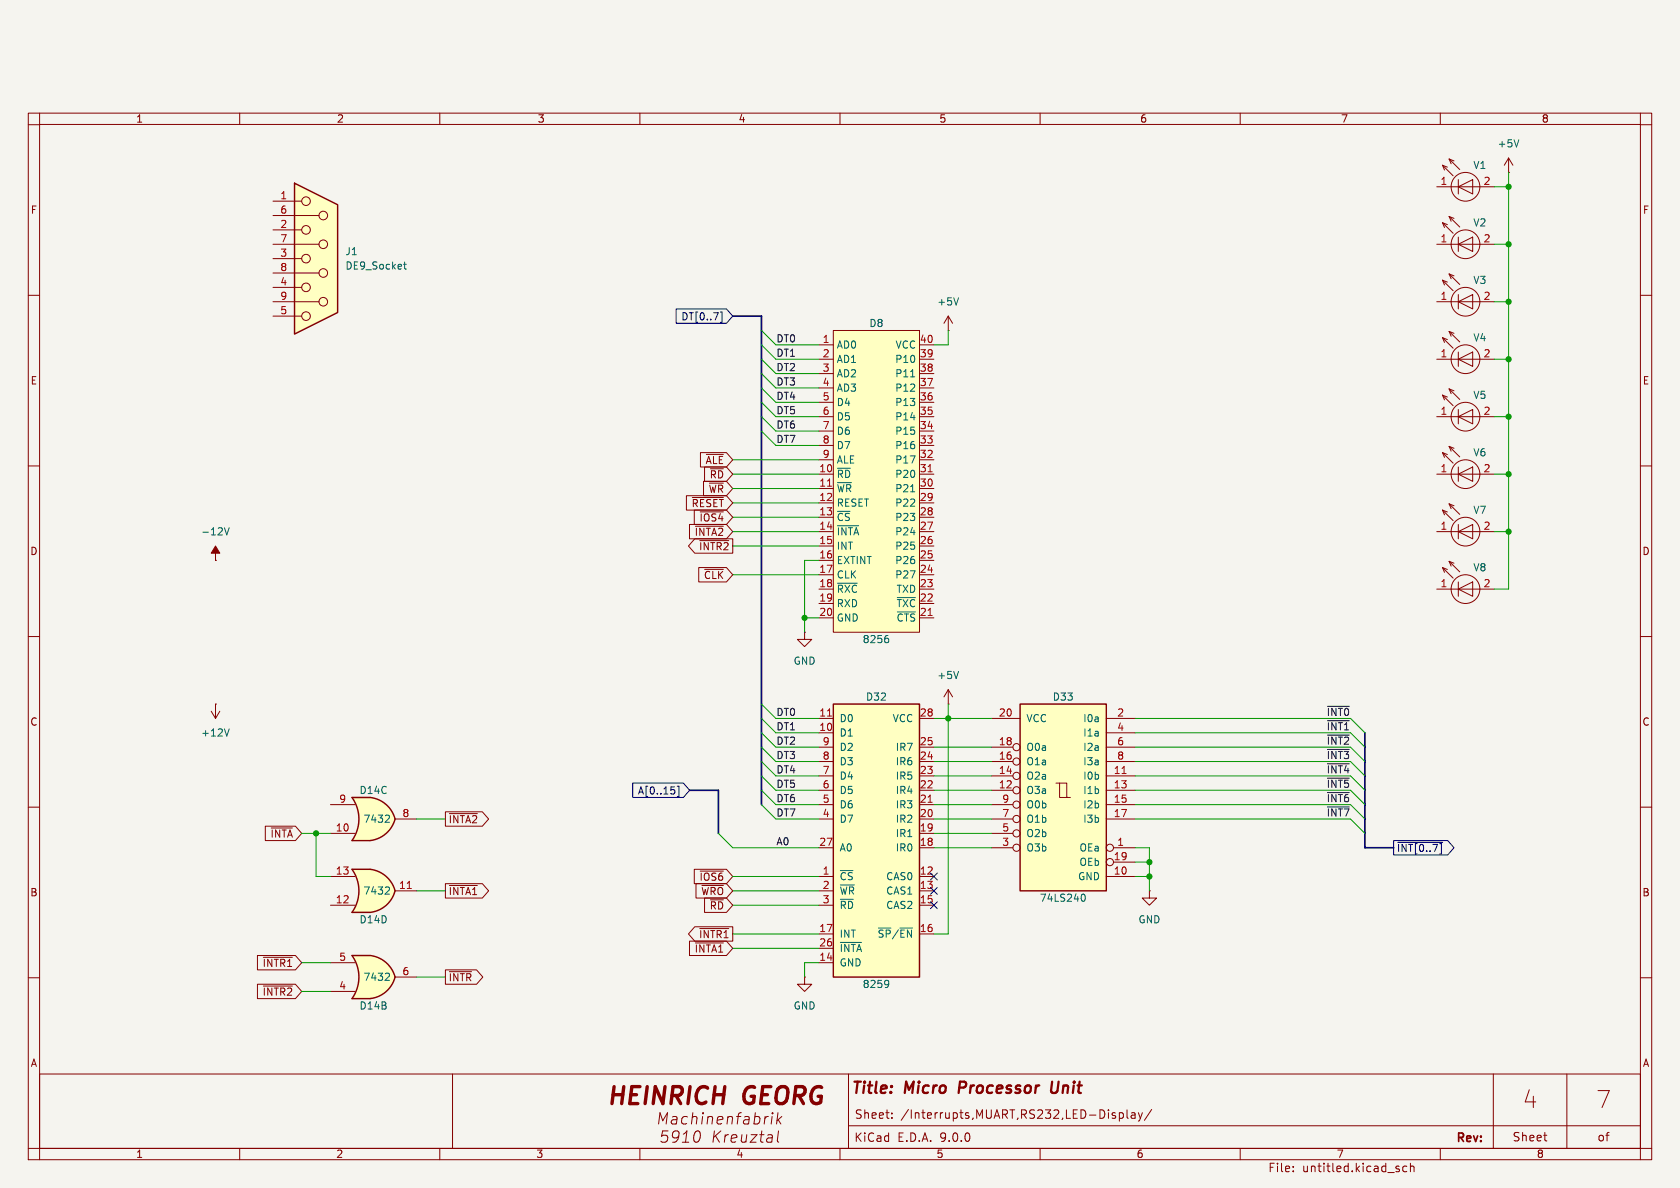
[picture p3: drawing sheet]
<svg xmlns="http://www.w3.org/2000/svg" width="297mm" height="210mm" viewBox="0 0 297 210" stroke-linecap="round" stroke-linejoin="round" font-family="sans-serif">
<path d="M0 0h297v210h-297z" fill="#f5f4ef" stroke="#f5f4ef" stroke-width=".18"/>
<g fill="none" stroke="#840000" stroke-width=".18">
<path d="M5 20h287v185h-287zM5 22h2M7 22h283v181h-283zM7 20v2M42.4 20v2M77.7 20v2M113.1 20v2M148.5 20v2M183.9 20v2M219.2 20v2M254.6 20v2M290 20v2"/>
<path d="M290 22h2M5 52.2h2M290 52.2h2M5 82.4h2M290 82.4h2M5 112.5h2M290 112.5h2M5 142.7h2M290 142.7h2M5 172.8h2M290 172.8h2M7 189.9h283v13.1h-283z"/>
<path d="M80 189.9v13.1M116.4 198.7l.3-2 .5 1.4 .8-1.4-.2 2M118.1 199.9h-.9l-.3 1 .4-.2 .6 .1 .2 .3-.2 .6-.3 .2h-.5l-.3-.2M119.7 197.8l-.7 .1a.4 .4 0 0 0-.3 .4 .4 .4 0 0 0 .2 .4l.7-.1M119.7 197.6l-.1 1.1M120.7 197.6l-.2 .1v.8l.3 .2 .6-.1M122.5 196.7l-.3 2M123.2 197.6l-.1 1.1M124.2 197.4l-.2 1.3M125.2 197.4l-.2 1.3M126 197.6l-.1 1.1M126.3 199.9l-.3 2"/>
<path d="M126.8 197.6v1l.2 .1 .6-.1M127.4 199.9l-1.2 1.2M127.8 197.6v.2l-1 .2M128.7 197.4l-.2 1.3M128.8 197.5l.2-.1 .4 .1v1.2M130.2 197.4h.8M130.5 197l-.2 1.7M132.4 197.8l-.6 .1a.4 .4 0 0 0-.4 .4 .4 .4 0 0 0 .3 .4l.6-.1M132.5 197.6l-.2 1.1M133.5 196.7l-.2 2M134.3 197.6v.7a.66 .66 0 0 1-1 .3M134.7 199.9l-.2 1.7v.2l.4 .1"/>
<path d="M135.3 197.4l-.2 1.3M135.3 197.6l-.1 .1M136.5 197.4l-.2 1.3M137.5 196.7l-.2 2M137.6 197.9l.4 .8M137.6 199.9l-.2 1.7 .3 .3M138.2 197.4l-.8 .7M150 199h140M150 189.9v13.1M157.7 197.6v.1M157.7 196.8v.1M197 197.2l.2 .2-.2 .3"/>
<path d="M197 196.7l.2 .1M197.9 196.8l.4-.1 .3 .3v.4l-.1 .2h-.6M197.9 196.7v1.5M199.2 196.2v1.3l.3 .2M200 196.8h.6l.1 .9M200.7 197.1h-.5a.29 .29 0 0 0-.2 .3 .29 .29 0 0 0 .2 .3l.5-.1M201.2 196.7l.4 1M201.6 197.7l-.1 .4-.3 .1M202 196.7l-.4 1M203.6 196.1l-1.3 2M264 189.9v13.1M277 189.9v13.1"/>
<path d="M5 203h2M7 203v2M42.4 203v2M77.7 203v2M113.1 203v2M120 200.8a.64 .64 0 0 1-1.1 .2v-.7a.64 .64 0 0 1 1.1-.2 1.47 1.47 0 0 1-.7 1.8h-.4M120.6 201.9h1.2M120.8 200.5l.6-.6-.2 2M122.9 200.1a.46 .46 0 0 1 .5-.2 .46 .46 0 0 1 .4 .4 1.15 1.15 0 0 1-.8 1.6l-.2-.1a1.54 1.54 0 0 1 .1-1.7zM126.5 200.8l.7 1.1M128.2 200.6l-.2 1.3M128.8 200.6l-.4 .1-.2 .3"/>
<path d="M129.3 201.3l1-.2-.1-.4-.2-.1-.6 .1-.2 .9 .3 .3 .6-.1M131.2 200.6l-.1 1.2a.57 .57 0 0 0 .8-.1M132 200.6l-.1 1.3M132.8 200.6h1l-1.2 1.3h1.1M134.3 200.6h.8M135.7 200.7l.2-.1 .6 .1-.1 1.2M136.5 201.1l-.6 .1a.4 .4 0 0 0-.4 .3 .4 .4 0 0 0 .3 .4l.6-.1M148.5 203v2M183.9 203v2M219.2 203v2M228.6 207v.1M228.6 206.2v.1"/>
<path d="M247.3 206.7v.4M248.7 206.2l-.4-.1-.3 .3v.4l.1 .3h.6M249.3 206.3l.3-.2 .3 .1 .1 .9M249.3 205.6v1.5M254.6 203v2M272.9 200.7h.6M273.3 201.7h.2M292 203h-2v2"/>
</g>
<path d="M169.7 191.2l-.2 2M186 191.2l-.2 1.6 .2 .3a.66 .66 0 0 0 .8-.1" fill="none" stroke="#840000" stroke-width=".4"/>
<path d="M62.2 176.5h3.2M62.2 168.9h3.2" fill="none" stroke="#ffffc2" stroke-width=".18"/>
<g fill="#ffffc2" stroke="#ffffc2" stroke-width=".18">
<path d="M65.4 168.9a5.2 5.2 0 0 1 4.4 3.8l-5 1.4z"/>
<path d="M64.9 171.4l4.9 1.3a5.1 5.1 0 0 1-4.4 3.8z"/>
</g>
<path d="M62.2 168.9h3.2v7.6h-3.2a6.6 6.6 0 0 0 0-7.6z" fill="#ffffc2"/>
<path d="M62.2 168.9h3.2a5.2 5.2 0 0 1 4.4 3.8 5.2 5.2 0 0 1-4.4 3.8h-3.2a6.6 6.6 0 0 0 0-7.6z" fill="none" stroke="#840000" stroke-width=".25"/>
<path d="M58.4 175.3h4.3M58.4 170.2h4.3M69.8 172.7h3.9" fill="none" stroke="#840000" stroke-width=".18"/>
<path d="M68.6 172l.3 .3-.1 .3-.7 .7h.8" fill="none" stroke="#006464" stroke-width=".18"/>
<path d="M147.3 124.5h15.3v48.2h-15.3z" fill="#ffffc2"/>
<path d="M147.3 124.5h15.3v48.2h-15.3z" fill="none" stroke="#840000" stroke-width=".25"/>
<g fill="none" stroke="#840000" stroke-width=".18">
<path d="M255 59.7l1.9 1.9M255 59.7l.9 .3M255 59.7l.4 .8M256.2 58.6l1.9 1.9M256.2 58.6l.8 .3M256.2 58.6l.3 .8M254 63.5h10.2M254 73.7h10.2M255 69.9l1.9 1.8M255 69.9l.9 .3M255 69.9l.4 .8M256.2 68.7l1.9 1.9"/>
<path d="M256.2 68.7l.8 .4M256.2 68.7l.3 .9M257.8 63.5l2.5-1.3v2.6zM257.8 73.7l2.5-1.3v2.5zM257.8 62.2v2.6M257.8 72.4v2.5M144.8 127h2.5M144.8 129.5h2.5M144.8 132.1h2.5M144.8 134.6h2.5M144.8 137.2h2.5M144.8 139.7h2.5"/>
<path d="M162.6 127h2.5M162.6 132.1h2.5M162.6 134.6h2.5M162.6 137.2h2.5M162.6 139.7h2.5M167.6 124.5h.1M167.6 121.9l-.7 1.3M167.6 121.9l.8 1.3M167.6 121.9v2.6M144.8 142.2h2.5M144.8 144.8h2.5M144.8 149.9h2.5"/>
<path d="M144.8 154.9h2.5M144.8 157.5h2.5M162.6 142.2h2.5M162.6 144.8h2.5M162.6 149.9h2.5M162.6 154.9h2.5M162.6 157.5h2.5M162.6 147.3h2.5M144.8 160h2.5M144.8 165.1h2.5M144.8 167.6h2.5M144.8 170.2h2.5"/>
<path d="M162.6 160h2.5"/>
<circle cx="259.1" cy="63.5" r="2.54"/>
<circle cx="259.1" cy="73.7" r="2.54"/>
</g>
<path d="M146.3 126.6h.7M164.1 141.8h.7" fill="none" stroke="#a90000" stroke-width=".18"/>
<path d="M169.5 118.7l-.5 1.3M148.6 166.6h3.7M156.9 173.3l.2 .1a1.03 1.03 0 0 1-.2 1.1M157.1 173.8l-.2 .3" fill="none" stroke="#006464" stroke-width=".18"/>
<path d="M180.3 124.5h15.3v33h-15.3z" fill="#ffffc2"/>
<g fill="none" stroke="#840000" stroke-width=".18">
<path d="M254 53.3h10.2M255 49.5l1.9 1.9M255 49.5l.9 .4M255 49.5l.4 .9M256.2 48.4l1.9 1.9M256.2 48.4l.8 .4M256.2 48.4l.3 .9M257.8 53.3l2.5-1.2v2.5zM257.8 52.1v2.5M256.2 99.2l1.9 1.9M256.2 99.2l.8 .4M256.2 99.2l.3 .9"/>
<path d="M254 104.1h10.2M255 100.3l1.9 1.9M255 100.3l.9 .4M255 100.3l.4 .9M257.8 104.1l2.5-1.2v2.5zM257.8 102.9v2.5M37.3 125.7l.8 1.3M38.1 124.5h.1M38.1 124.5v2.5M38.9 125.7l-.8 1.3M175.3 127h5M175.3 132.1h3.8"/>
<path d="M175.3 134.6h3.8M175.3 137.2h3.8M175.3 139.7h3.8M186.7 138.4h.6v2.6h1.9M187.3 138.4h1.3v2.6M195.6 127h5.1M195.6 129.5h5.1M195.6 132.1h5.1M195.6 134.6h5.1M195.6 137.2h5.1M195.6 139.7h5.1M175.3 142.2h3.8"/>
<path d="M175.3 144.8h3.8M175.3 149.9h3.8M175.3 147.3h3.8M195.6 142.2h5.1M195.6 144.8h5.1M195.6 154.9h5.1M196.8 149.9h3.9M196.8 152.4h3.9M203.2 157.5v1.3h-1.3l1.3 1.2 1.3-1.2h-1.3M203.2 157.5h.1M142.2 172.7v1.3h1.3l-1.3 1.3-1.2-1.3h1.2M142.2 172.7h.1"/>
<circle cx="259.1" cy="53.3" r="2.54"/>
<circle cx="259.1" cy="104.1" r="2.54"/>
<circle cx="179.7" cy="139.7" r=".63"/>
<circle cx="179.7" cy="134.6" r=".63"/>
<circle cx="179.7" cy="137.2" r=".63"/>
<circle cx="179.7" cy="132.1" r=".63"/>
<circle cx="179.7" cy="142.2" r=".63"/>
<circle cx="179.7" cy="149.9" r=".63"/>
<circle cx="179.7" cy="144.8" r=".63"/>
<circle cx="179.7" cy="147.3" r=".63"/>
<circle cx="196.2" cy="149.9" r=".63"/>
<circle cx="196.2" cy="152.4" r=".63"/>
</g>
<path d="M180.3 124.5h15.3v33h-15.3z" fill="none" stroke="#840000" stroke-width=".25"/>
<path d="M198.4 136.7h.7" fill="none" stroke="#a90000" stroke-width=".18"/>
<path d="M40.5 128.8l-.4 1.3M191.3 158.1h.1a.68 .68 0 0 1 .5 .6 .68 .68 0 0 1-.5 .6h-.1" fill="none" stroke="#006464" stroke-width=".18"/>
<path d="M62.2 153.7h3.2M62.2 161.3h3.2" fill="none" stroke="#ffffc2" stroke-width=".18"/>
<g fill="#ffffc2" stroke="#ffffc2" stroke-width=".18">
<path d="M65.4 153.7a5.2 5.2 0 0 1 4.4 3.8l-5 1.3z"/>
<path d="M64.9 156.2l4.9 1.3a5.1 5.1 0 0 1-4.4 3.8z"/>
</g>
<path d="M62.2 153.7h3.2v7.6h-3.2a6.6 6.6 0 0 0 0-7.6z" fill="#ffffc2"/>
<path d="M62.2 153.7h3.2a5.2 5.2 0 0 1 4.4 3.8 5.2 5.2 0 0 1-4.4 3.8h-3.2a6.6 6.6 0 0 0 0-7.6z" fill="none" stroke="#840000" stroke-width=".25"/>
<path d="M58.4 154.9h4.3M69.8 157.5h3.9M58.4 160h4.3" fill="none" stroke="#840000" stroke-width=".18"/>
<path d="M72 157.1h.7" fill="none" stroke="#a90000" stroke-width=".18"/>
<path d="M68.6 156.8l.3 .2-.1 .3-.7 .8h.8" fill="none" stroke="#006464" stroke-width=".18"/>
<path d="M52.1 32.4l7.6 3.8v19l-7.6 3.9z" fill="#ffffc2"/>
<path d="M52.1 32.4l7.6 3.8v19l-7.6 3.9z" fill="none" stroke="#840000" stroke-width=".25"/>
<g fill="none" stroke="#840000" stroke-width=".18">
<path d="M48.3 35.6h5M48.3 38.1h8.1M254 33h10.2M255 29.2l1.9 1.9M255 29.2l.9 .3M255 29.2l.4 .9M255 39.4l1.9 1.8M255 39.4l.9 .3M255 39.4l.4 .8M256.2 28.1l1.9 1.9M256.2 28.1l.8 .3M256.2 28.1l.3 .9"/>
<path d="M256.2 38.3l1.9 1.8M256.2 38.3l.8 .3M256.2 38.3l.3 .8M257.8 33l2.5-1.2v2.5zM257.8 31.8v2.5M266.7 30.5h.1M266.7 27.9l-.8 1.3M266.7 27.9l.8 1.3M266.7 27.9v2.6M48.3 40.6h5M48.3 43.2h8.1M48.3 45.7h5"/>
<path d="M48.3 48.3h8.1M48.3 50.8h5M48.3 53.3h8.1M48.3 55.9h5M254 43.2h10.2M257.8 43.2l2.5-1.3v2.6zM257.8 41.9v2.6M256.2 78.9l1.9 1.9M256.2 78.9l.8 .3M256.2 78.9l.3 .9M254 83.8h10.2M254 94h10.2"/>
<path d="M255 80l1.9 1.9M255 80l.9 .3M255 80l.4 .9M255 90.2l1.9 1.8M255 90.2l.9 .3M255 90.2l.4 .8M256.2 89.1l1.9 1.8M256.2 89.1l.8 .3M256.2 89.1l.3 .8M257.8 83.8l2.5-1.2v2.5zM257.8 94l2.5-1.3v2.6zM257.8 82.6v2.5"/>
<path d="M257.8 92.7v2.6"/>
<circle cx="54.1" cy="35.6" r=".76"/>
<circle cx="57.1" cy="38.1" r=".76"/>
<circle cx="259.1" cy="33" r="2.54"/>
<circle cx="54.1" cy="40.6" r=".76"/>
<circle cx="54.1" cy="45.7" r=".76"/>
<circle cx="54.1" cy="50.8" r=".76"/>
<circle cx="54.1" cy="55.9" r=".76"/>
<circle cx="57.1" cy="48.3" r=".76"/>
<circle cx="57.1" cy="53.3" r=".76"/>
<circle cx="57.1" cy="43.2" r=".76"/>
<circle cx="259.1" cy="43.2" r="2.54"/>
<circle cx="259.1" cy="83.8" r="2.54"/>
<circle cx="259.1" cy="94" r="2.54"/>
</g>
<path d="M268.5 24.7l-.4 1.3M71.4 46.7h.4M71.5 46.3v1.1l.3 .2" fill="none" stroke="#006464" stroke-width=".18"/>
<path d="M62.2 141h3.2M62.2 148.6h3.2" fill="none" stroke="#ffffc2" stroke-width=".18"/>
<g fill="#ffffc2" stroke="#ffffc2" stroke-width=".18">
<path d="M64.8 143.4l5 1.4a5.2 5.2 0 0 1-4.4 3.8z"/>
<path d="M65.4 141a5.1 5.1 0 0 1 4.4 3.8l-4.9 1.3z"/>
</g>
<path d="M62.2 141h3.2v7.6h-3.2a6.7 6.7 0 0 0 0-7.6z" fill="#ffffc2"/>
<path d="M62.2 141h3.2a5.1 5.1 0 0 1 4.4 3.8 5.2 5.2 0 0 1-4.4 3.8h-3.2a6.6 6.6 0 0 0 0-7.6z" fill="none" stroke="#840000" stroke-width=".25"/>
<path d="M167.6 58.4h.1M167.6 55.9l-.7 1.3M167.6 55.9l.8 1.3M167.6 55.9v2.5M38.1 99.1h.1M142.2 111.8v1.2h1.3l-1.3 1.3-1.2-1.3h1.2M142.2 111.8h.1M58.4 142.2h4.3M58.4 147.3h4.3M69.8 144.8h3.9" fill="none" stroke="#840000" stroke-width=".18"/>
<path d="M169.5 52.6l-.5 1.3M39.7 93.3l.4 1.3 .4-1.3M68.6 144.1l.3 .2-.1 .3-.7 .8h.8" fill="none" stroke="#006464" stroke-width=".18"/>
<path d="M38.1 96.5l.8 1.3h-.8v1.3v-1.3h-.8z" fill="#840000" stroke="#840000" stroke-width=".18"/>
<path d="M147.3 58.4h15.3v53.4h-15.3z" fill="#ffffc2"/>
<g fill="none" stroke="#840000" stroke-width=".18">
<path d="M147.3 58.4h15.3v53.4h-15.3zM144.8 61h2.5M144.8 63.5h2.5M144.8 66h2.5M144.8 68.6h2.5M144.8 71.1h2.5M144.8 73.7h2.5M144.8 76.2h2.5M144.8 78.7h2.5M162.6 61h2.5M162.6 63.5h2.5M162.6 66h2.5"/>
<path d="M162.6 68.6h2.5M162.6 71.1h2.5M162.6 73.7h2.5M162.6 76.2h2.5M162.6 78.7h2.5M121.3 87.6h7.1l1.1 1.3-1.1 1.3h-7.1zM121.9 92.7h6.5l1.1 1.3-1.1 1.3h-6.5zM122.4 87.9h5.5M122.7 90.2h5.7l1.1 1.2-1.1 1.3h-5.7zM122.8 95.2h6.7v2.6h-6.7l-1.1-1.3zM122.9 93h5M123.7 95.6h5.1"/>
<path d="M123.8 90.5h4.1M123.8 80h4.6l1.1 1.3-1.1 1.3h-4.6zM124.4 85.1h4l1.1 1.3-1.1 1.2h-4zM124.6 82.5h3.8l1.1 1.3-1.1 1.3h-3.8zM124.9 80.3h3M144.8 81.3h2.5M144.8 83.8h2.5M144.8 86.4h2.5M144.8 88.9h2.5M144.8 91.4h2.5M144.8 94h2.5M144.8 96.5h2.5"/>
<path d="M144.8 99.1h2.5M162.6 81.3h2.5M162.6 83.8h2.5M162.6 86.4h2.5M162.6 88.9h2.5M162.6 91.4h2.5M162.6 94h2.5M162.6 96.5h2.5M162.6 99.1h2.5M123.5 100.3h4.9l1.1 1.3-1.1 1.3h-4.9zM124.6 100.6h3.3M144.8 101.6h2.5"/>
<path d="M144.8 104.1h2.5M144.8 106.7h2.5M144.8 109.2h2.5M162.6 101.6h2.5M162.6 104.1h2.5M162.6 106.7h2.5M162.6 109.2h2.5M46.9 146h5.3l1.1 1.3-1.1 1.3h-5.3zM47.9 146.4h3.8M78.7 156.2h6.6l1.1 1.3-1.1 1.3h-6.6zM78.7 143.5h6.6l1.1 1.3-1.1 1.3h-6.6zM79.4 156.5h5"/>
<path d="M79.4 143.8h5M122.7 153.7h5.7l1.1 1.2-1.1 1.3h-5.7zM123 156.2h5.4l1.1 1.3-1.1 1.3h-5.4zM123.8 154h4.1M124.1 156.5h3.8M124.6 158.7h3.8l1.1 1.3-1.1 1.3h-3.8zM45.5 168.9h6.7l1.1 1.3-1.1 1.3h-6.7zM45.5 174h6.7l1.1 1.3-1.1 1.2h-6.7zM46.6 169.2h5.1M46.6 174.3h5.1M78.7 171.4h5.5l1.2 1.3-1.2 1.3h-5.5zM79.4 171.8h4"/>
<path d="M121.9 166.4h6.5l1.1 1.2-1.1 1.3h-6.5zM122.8 163.8h6.7v2.6h-6.7l-1.1-1.3zM122.9 166.7h5M123.7 164.1h5.1"/>
</g>
<path d="M161 66.6h.7M148.1 82.8h2.2M148.1 92.9h3.7M161 86.9h.7M148.1 103.1h3.5M156.8 112.3h.2M156.9 112.8l.2 .3v.3l-.2 .2M158.6 105.6h3.2M158.6 108.2h3.2" fill="none" stroke="#006464" stroke-width=".18"/>
<path d="M146.3 85.9h.7M164.1 83.4h.7M164.1 108.8h.7" fill="none" stroke="#a90000" stroke-width=".18"/>
<g fill="none" stroke="#000084" stroke-width=".18">
<path d="M119.5 54.6h8.9l1.1 1.3-1.1 1.3h-8.9zM127.3 55.2h.3v1.8h-.3M111.9 138.4h8.9l1.1 1.3-1.1 1.3h-8.9zM119.2 139.7v.5M119.7 139h.3v1.8h-.3M164.5 159.4l1.2 1.2M164.5 156.9l1.2 1.2M164.5 154.3l1.2 1.2M165.7 159.4l-1.2 1.2M165.7 156.9l-1.2 1.2M165.7 154.3l-1.2 1.2M246.4 148.6h9.5l1.2 1.3-1.2 1.2h-9.5z"/>
<path d="M247.1 148.9h8"/>
</g>
<path d="M234.7 129.9h3.8M234.7 124.9h3.8M234.7 132.5h3.8M234.7 127.4h3.8M234.7 137.6h3.8M234.7 135h3.8M234.7 142.6h3.8M234.7 140.1h3.8" fill="none" stroke="#0f0f0f" stroke-width=".18"/>
<path d="M129.5 55.9h5.1v86.3M121.9 139.7h5.1v7.6M241.3 129.5v20.4h5.1" fill="none" stroke="#000084" stroke-width=".3"/>
<g fill="none" stroke="#009600" stroke-width=".18">
<path d="M264.2 33h2.5M266.7 30.5v73.6h-2.5M134.6 58.4l2.6 2.6h7.6M167.6 58.4v2.6h-2.5M264.2 53.3h2.5M264.2 43.2h2.5M134.6 61l2.6 2.5h7.6M134.6 71.1l2.6 2.6h7.6M134.6 66l2.6 2.6h7.6M134.6 63.5l2.6 2.5h7.6M134.6 68.6l2.6 2.5h7.6M134.6 76.2l2.6 2.5h7.6"/>
<path d="M134.6 73.7l2.6 2.5h7.6M264.2 63.5h2.5M264.2 73.7h2.5M129.5 88.9h15.3M129.5 96.5h15.3M129.5 86.4h15.3M129.5 94h15.3M129.5 91.4h15.3M129.5 83.8h15.3M129.5 81.3h15.3M144.8 99.1h-2.6v12.7M264.2 94h2.5"/>
<path d="M264.2 83.8h2.5M129.5 101.6h15.3M142.2 109.2h2.6M134.6 137.2l2.6 2.5h7.6M134.6 139.7l2.6 2.5h7.6M134.6 124.5l2.6 2.5h7.6M134.6 129.5l2.6 2.6h7.6M134.6 127l2.6 2.5h7.6M134.6 132.1l2.6 2.5h7.6M134.6 134.6l2.6 2.6h7.6M165.1 139.7h10.2M165.1 127h10.2"/>
<path d="M165.1 132.1h10.2M165.1 134.6h10.2M165.1 137.2h10.2M167.6 124.5v40.6h-2.5M200.7 139.7h38.1l2.5 2.5M200.7 127h38.1l2.5 2.5M200.7 132.1h38.1l2.5 2.5M200.7 129.5h38.1l2.5 2.6M200.7 134.6h38.1l2.5 2.6M200.7 137.2h38.1l2.5 2.5M53.3 147.3h5.1M55.9 147.3v7.6h2.5"/>
<path d="M73.7 144.8h5M73.7 157.5h5M127 147.3l2.5 2.6h15.3M129.5 154.9h15.3M129.5 157.5h15.3M134.6 142.2l2.6 2.6h7.6M165.1 144.8h10.2M165.1 142.2h10.2M165.1 149.9h10.2M165.1 147.3h10.2M200.7 144.8h38.1l2.5 2.5M200.7 142.2h38.1l2.5 2.6"/>
<path d="M200.7 149.9h2.5v7.6M200.7 154.9h2.5M200.7 152.4h2.5M53.3 170.2h5.1M53.3 175.3h5.1M73.7 172.7h5M129.5 167.6h15.3M129.5 160h15.3M129.5 165.1h15.3M144.8 170.2h-2.6v2.5"/>
</g>
<g fill="#009600" stroke="#009600" stroke-width=".18">
<circle cx="266.7" cy="73.7" r=".46"/>
<circle cx="266.7" cy="63.5" r=".46"/>
<circle cx="266.7" cy="94" r=".46"/>
<circle cx="266.7" cy="43.2" r=".46"/>
<circle cx="266.7" cy="53.3" r=".46"/>
<circle cx="266.7" cy="83.8" r=".46"/>
<circle cx="266.7" cy="33" r=".46"/>
<circle cx="142.2" cy="109.2" r=".46"/>
<circle cx="55.9" cy="147.3" r=".46"/>
<circle cx="203.2" cy="154.9" r=".46"/>
<circle cx="203.2" cy="152.4" r=".46"/>
<circle cx="167.6" cy="127" r=".46"/>
</g>
<g font-size="4.2" fill="#840000">
<text x="106.9" y="196.1">HEINRICH</text>
<text x="131.4" y="196.1">GEORG</text>
<text x="269.1" y="196.1">4</text>
<text x="282.1" y="196.1">7</text>
</g>
<g font-size="2.8" fill="#840000">
<text x="150.4" y="193.9">Title:</text>
<text x="160" y="193.9">Micro</text>
<text x="170.3" y="193.9">Processor</text>
<text x="187.4" y="193.9">Unit</text>
</g>
<g font-size="2.1" fill="#840000">
<text x="151" y="198">Sheet:</text>
<text x="159.2" y="198">/Interrupts,MUART,RS232,LED-Display/</text>
<text x="150.9" y="202.1">KiCad</text>
<text x="158.7" y="202.1">E.D.A.</text>
<text x="166.2" y="202.1">9.0.0</text>
<text x="257.1" y="202.3">Rev:</text>
<text x="267.3" y="202">Sheet</text>
<text x="282.3" y="202">of</text>
<text x="224.1" y="207.4">File:</text>
<text x="230.2" y="207.4">untitled.kicad_sch</text>
</g>
<g font-size="1.8" fill="#840000">
<text x="24" y="21.9">1</text>
<text x="59.5" y="21.9">2</text>
<text x="95" y="21.9">3</text>
<text x="130.5" y="21.9">4</text>
<text x="166" y="21.9">5</text>
<text x="201.5" y="21.9">6</text>
<text x="237" y="21.9">7</text>
<text x="272.5" y="21.9">8</text>
<text x="5.3" y="38">F</text>
<text x="290.3" y="38">F</text>
<text x="5.3" y="68.2">E</text>
<text x="290.3" y="68.2">E</text>
<text x="124.6" y="82.2">~{ALE}</text>
<text x="122.2" y="89.9">~{RESET}</text>
<text x="125.2" y="87.3">~{WR}</text>
<text x="125.4" y="84.8">~{RD}</text>
<text x="122.7" y="94.9">~{INTA2}</text>
<text x="123.6" y="92.4">~{IOS4}</text>
<text x="5.3" y="98.3">D</text>
<text x="123.5" y="97.5">~{INTR2}</text>
<text x="290.3" y="98.3">D</text>
<text x="124.3" y="102.6">~{CLK}</text>
<text x="5.3" y="128.5">C</text>
<text x="290.3" y="128.5">C</text>
<text x="47.7" y="148.3">~{INTA}</text>
<text x="79.2" y="145.7">~{INTA2}</text>
<text x="123.6" y="155.9">~{IOS6}</text>
<text x="5.3" y="158.6">B</text>
<text x="79.2" y="158.4">~{INTA1}</text>
<text x="123.9" y="158.4">~{WRO}</text>
<text x="125.4" y="161">~{RD}</text>
<text x="290.3" y="158.6">B</text>
<text x="123.5" y="166.1">~{INTR1}</text>
<text x="46.3" y="171.1">~{INTR1}</text>
<text x="79.2" y="173.7">~{INTR}</text>
<text x="122.7" y="168.6">~{INTA1}</text>
<text x="46.3" y="176.2">~{INTR2}</text>
<text x="5.3" y="188.8">A</text>
<text x="290.3" y="188.8">A</text>
<text x="24" y="204.9">1</text>
<text x="59.3" y="204.9">2</text>
<text x="94.7" y="204.9">3</text>
<text x="130.1" y="204.9">4</text>
<text x="165.5" y="204.9">5</text>
<text x="200.8" y="204.9">6</text>
<text x="236.2" y="204.9">7</text>
<text x="271.6" y="204.9">8</text>
</g>
<g font-size="1.8" fill="#006464">
<text x="264.7" y="26.3">+5V</text>
<text x="260.4" y="30.1">V1</text>
<text x="260.4" y="40.2">V2</text>
<text x="61" y="45.3">J1</text>
<text x="61" y="47.9">DE9_Socket</text>
<text x="260.4" y="50.4">V3</text>
<text x="153.6" y="58">D8</text>
<text x="165.6" y="54.2">+5V</text>
<text x="147.8" y="61.8">AD0</text>
<text x="147.8" y="64.4">AD1</text>
<text x="158.2" y="64.4">P10</text>
<text x="158.2" y="61.8">VCC</text>
<text x="260.4" y="60.6">V4</text>
<text x="147.8" y="66.9">AD2</text>
<text x="147.8" y="69.4">AD3</text>
<text x="147.8" y="72">D4</text>
<text x="158.2" y="66.9">P11</text>
<text x="158.2" y="69.4">P12</text>
<text x="158.2" y="72">P13</text>
<text x="260.4" y="70.7">V5</text>
<text x="147.8" y="74.5">D5</text>
<text x="147.8" y="77.1">D6</text>
<text x="158.2" y="74.5">P14</text>
<text x="158.2" y="77.1">P15</text>
<text x="147.8" y="79.6">D7</text>
<text x="147.8" y="82.1">ALE</text>
<text x="158.2" y="79.6">P16</text>
<text x="158.2" y="82.1">P17</text>
<text x="260.4" y="80.9">V6</text>
<text x="147.8" y="84.7">~{RD}</text>
<text x="147.8" y="87.2">~{WR}</text>
<text x="147.8" y="89.8">RESET</text>
<text x="158.2" y="84.7">P20</text>
<text x="158.2" y="87.2">P21</text>
<text x="158.2" y="89.8">P22</text>
<text x="35.5" y="94.8">-12V</text>
<text x="147.8" y="92.3">~{CS}</text>
<text x="147.8" y="94.8">~{INTA}</text>
<text x="158.2" y="92.3">P23</text>
<text x="158.2" y="94.8">P24</text>
<text x="260.4" y="91">V7</text>
<text x="147.8" y="97.4">INT</text>
<text x="147.8" y="99.9">EXTINT</text>
<text x="158.2" y="97.4">P25</text>
<text x="158.2" y="99.9">P26</text>
<text x="260.4" y="101.2">V8</text>
<text x="147.8" y="102.5">CLK</text>
<text x="147.8" y="105">~{RXC}</text>
<text x="147.8" y="107.5">RXD</text>
<text x="158.2" y="102.5">P27</text>
<text x="158.4" y="105">TXD</text>
<text x="158.4" y="107.5">~{TXC}</text>
<text x="147.8" y="110.1">GND</text>
<text x="152.4" y="113.9">8256</text>
<text x="158.4" y="110.1">~{CTS}</text>
<text x="140.2" y="117.7">GND</text>
<text x="153" y="124.1">D32</text>
<text x="165.6" y="120.2">+5V</text>
<text x="186" y="124.1">D33</text>
<text x="35.5" y="130.4">+12V</text>
<text x="148.3" y="127.9">D0</text>
<text x="148.3" y="130.4">D1</text>
<text x="157.7" y="127.9">VCC</text>
<text x="181.4" y="127.9">VCC</text>
<text x="191.4" y="127.9">I0a</text>
<text x="191.4" y="130.4">I1a</text>
<text x="148.3" y="132.9">D2</text>
<text x="148.3" y="135.5">D3</text>
<text x="158.3" y="132.9">IR7</text>
<text x="158.3" y="135.5">IR6</text>
<text x="181.4" y="132.9">O0a</text>
<text x="181.4" y="135.5">O1a</text>
<text x="191.4" y="132.9">I2a</text>
<text x="191.4" y="135.5">I3a</text>
<text x="63.5" y="140.6">D14C</text>
<text x="148.3" y="138">D4</text>
<text x="148.3" y="140.6">D5</text>
<text x="148.3" y="143.1">D6</text>
<text x="158.3" y="138">IR5</text>
<text x="158.3" y="140.6">IR4</text>
<text x="158.3" y="143.1">IR3</text>
<text x="181.4" y="138">O2a</text>
<text x="181.4" y="140.6">O3a</text>
<text x="181.4" y="143.1">O0b</text>
<text x="191.4" y="138">I0b</text>
<text x="191.4" y="140.6">I1b</text>
<text x="191.4" y="143.1">I2b</text>
<text x="64.2" y="145.6">7432</text>
<text x="148.3" y="145.6">D7</text>
<text x="158.3" y="145.6">IR2</text>
<text x="158.3" y="148.2">IR1</text>
<text x="181.4" y="145.6">O1b</text>
<text x="181.4" y="148.2">O2b</text>
<text x="191.4" y="145.6">I3b</text>
<text x="148.3" y="150.7">A0</text>
<text x="148.3" y="155.8">~{CS}</text>
<text x="156.6" y="155.8">CAS0</text>
<text x="158.3" y="150.7">IR0</text>
<text x="181.4" y="150.7">O3b</text>
<text x="190.5" y="155.8">GND</text>
<text x="190.7" y="150.7">OEa</text>
<text x="190.7" y="153.3">OEb</text>
<text x="64.2" y="158.3">7432</text>
<text x="148.3" y="158.3">~{WR}</text>
<text x="148.3" y="160.9">~{RD}</text>
<text x="156.6" y="158.3">CAS1</text>
<text x="156.6" y="160.9">CAS2</text>
<text x="183.7" y="159.6">74LS240</text>
<text x="63.5" y="163.4">D14D</text>
<text x="148.3" y="166">INT</text>
<text x="155.1" y="166">~{SP}/~{EN}</text>
<text x="201.2" y="163.4">GND</text>
<text x="64.2" y="173.6">7432</text>
<text x="148.3" y="168.5">~{INTA}</text>
<text x="148.3" y="171">GND</text>
<text x="63.5" y="178.7">D14B</text>
<text x="140.2" y="178.7">GND</text>
<text x="152.4" y="174.9">8259</text>
</g>
<g font-size="1.8" fill="#a90000">
<text x="49.5" y="35.3">1</text>
<text x="254.6" y="32.8">1</text>
<text x="262.2" y="32.8">2</text>
<text x="49.5" y="37.8">6</text>
<text x="49.5" y="40.4">2</text>
<text x="49.5" y="42.9">7</text>
<text x="49.5" y="45.5">3</text>
<text x="254.6" y="42.9">1</text>
<text x="262.2" y="42.9">2</text>
<text x="49.5" y="48">8</text>
<text x="49.5" y="50.5">4</text>
<text x="49.5" y="53.1">9</text>
<text x="254.6" y="53.1">1</text>
<text x="262.2" y="53.1">2</text>
<text x="49.5" y="55.6">5</text>
<text x="145.3" y="60.7">1</text>
<text x="145.3" y="63.2">2</text>
<text x="145.3" y="65.8">3</text>
<text x="162.5" y="60.7">40</text>
<text x="162.5" y="63.2">39</text>
<text x="162.5" y="65.8">38</text>
<text x="254.6" y="63.2">1</text>
<text x="262.2" y="63.2">2</text>
<text x="145.3" y="68.3">4</text>
<text x="145.3" y="70.9">5</text>
<text x="162.5" y="68.3">37</text>
<text x="162.5" y="70.9">36</text>
<text x="145.3" y="73.4">6</text>
<text x="145.3" y="75.9">7</text>
<text x="162.5" y="73.4">35</text>
<text x="162.5" y="75.9">34</text>
<text x="254.6" y="73.4">1</text>
<text x="262.2" y="73.4">2</text>
<text x="144.7" y="83.6">10</text>
<text x="145.3" y="78.5">8</text>
<text x="145.3" y="81">9</text>
<text x="162.5" y="78.5">33</text>
<text x="162.5" y="81">32</text>
<text x="162.5" y="83.6">31</text>
<text x="254.6" y="83.6">1</text>
<text x="262.2" y="83.6">2</text>
<text x="144.7" y="86.1">11</text>
<text x="144.7" y="88.6">12</text>
<text x="162.5" y="86.1">30</text>
<text x="162.5" y="88.6">29</text>
<text x="144.7" y="91.2">13</text>
<text x="144.7" y="93.7">14</text>
<text x="162.5" y="91.2">28</text>
<text x="162.5" y="93.7">27</text>
<text x="254.6" y="93.7">1</text>
<text x="262.2" y="93.7">2</text>
<text x="144.7" y="96.3">15</text>
<text x="144.7" y="98.8">16</text>
<text x="144.7" y="101.3">17</text>
<text x="162.5" y="96.3">26</text>
<text x="162.5" y="98.8">25</text>
<text x="162.5" y="101.3">24</text>
<text x="144.7" y="103.9">18</text>
<text x="144.7" y="106.4">19</text>
<text x="162.5" y="103.9">23</text>
<text x="162.5" y="106.4">22</text>
<text x="254.6" y="103.9">1</text>
<text x="262.2" y="103.9">2</text>
<text x="144.7" y="109">20</text>
<text x="162.5" y="109">21</text>
<text x="144.7" y="126.7">11</text>
<text x="144.7" y="129.3">10</text>
<text x="145.3" y="131.8">9</text>
<text x="162.5" y="126.7">28</text>
<text x="162.5" y="131.8">25</text>
<text x="176.5" y="126.7">20</text>
<text x="176.5" y="131.8">18</text>
<text x="197.4" y="126.7">2</text>
<text x="197.4" y="129.3">4</text>
<text x="197.4" y="131.8">6</text>
<text x="145.3" y="134.4">8</text>
<text x="145.3" y="136.9">7</text>
<text x="162.5" y="134.4">24</text>
<text x="162.5" y="136.9">23</text>
<text x="176.5" y="134.4">16</text>
<text x="176.5" y="136.9">14</text>
<text x="196.8" y="136.9">11</text>
<text x="197.4" y="134.4">8</text>
<text x="59.9" y="142">9</text>
<text x="145.3" y="139.4">6</text>
<text x="145.3" y="142">5</text>
<text x="162.5" y="139.4">22</text>
<text x="162.5" y="142">21</text>
<text x="176.5" y="139.4">12</text>
<text x="177.1" y="142">9</text>
<text x="196.8" y="139.4">13</text>
<text x="196.8" y="142">15</text>
<text x="59.3" y="147.1">10</text>
<text x="71" y="144.5">8</text>
<text x="144.7" y="149.6">27</text>
<text x="145.3" y="144.5">4</text>
<text x="162.5" y="144.5">20</text>
<text x="162.5" y="147.1">19</text>
<text x="162.5" y="149.6">18</text>
<text x="177.1" y="144.5">7</text>
<text x="177.1" y="147.1">5</text>
<text x="177.1" y="149.6">3</text>
<text x="196.8" y="144.5">17</text>
<text x="197.4" y="149.6">1</text>
<text x="59.3" y="154.7">13</text>
<text x="145.3" y="154.7">1</text>
<text x="162.5" y="154.7">12</text>
<text x="196.8" y="152.1">19</text>
<text x="196.8" y="154.7">10</text>
<text x="59.3" y="159.8">12</text>
<text x="70.4" y="157.2">11</text>
<text x="145.3" y="157.2">2</text>
<text x="145.3" y="159.8">3</text>
<text x="162.5" y="157.2">13</text>
<text x="162.5" y="159.8">15</text>
<text x="144.7" y="164.8">17</text>
<text x="144.7" y="167.4">26</text>
<text x="162.5" y="164.8">16</text>
<text x="59.9" y="169.9">5</text>
<text x="71" y="172.5">6</text>
<text x="144.7" y="169.9">14</text>
<text x="59.9" y="175">4</text>
</g>
<g font-size="1.8" fill="#000084">
<text x="120.3" y="56.8">DT[0..7]</text>
<text x="112.7" y="140.7">A[0..15]</text>
<text x="246.9" y="150.8">~{INT[0..7]}</text>
</g>
<g font-size="1.8" fill="#0f0f0f">
<text x="137.2" y="63.2">DT1</text>
<text x="137.2" y="65.7">DT2</text>
<text x="137.2" y="60.6">DT0</text>
<text x="137.2" y="68.2">DT3</text>
<text x="137.2" y="70.8">DT4</text>
<text x="137.2" y="75.9">DT6</text>
<text x="137.2" y="73.3">DT5</text>
<text x="137.2" y="78.4">DT7</text>
<text x="137.2" y="131.7">DT2</text>
<text x="137.2" y="129.2">DT1</text>
<text x="137.2" y="126.7">DT0</text>
<text x="234.4" y="131.7">~{INT2}</text>
<text x="234.4" y="126.7">~{INT0}</text>
<text x="234.4" y="129.2">~{INT1}</text>
<text x="137.2" y="134.3">DT3</text>
<text x="137.2" y="136.8">DT4</text>
<text x="234.4" y="134.3">~{INT3}</text>
<text x="234.4" y="136.8">~{INT4}</text>
<text x="137.2" y="141.9">DT6</text>
<text x="137.2" y="139.4">DT5</text>
<text x="234.4" y="139.4">~{INT5}</text>
<text x="234.4" y="141.9">~{INT6}</text>
<text x="137.2" y="144.4">DT7</text>
<text x="137.2" y="149.5">A0</text>
<text x="234.4" y="144.4">~{INT7}</text>
</g>
</svg>
